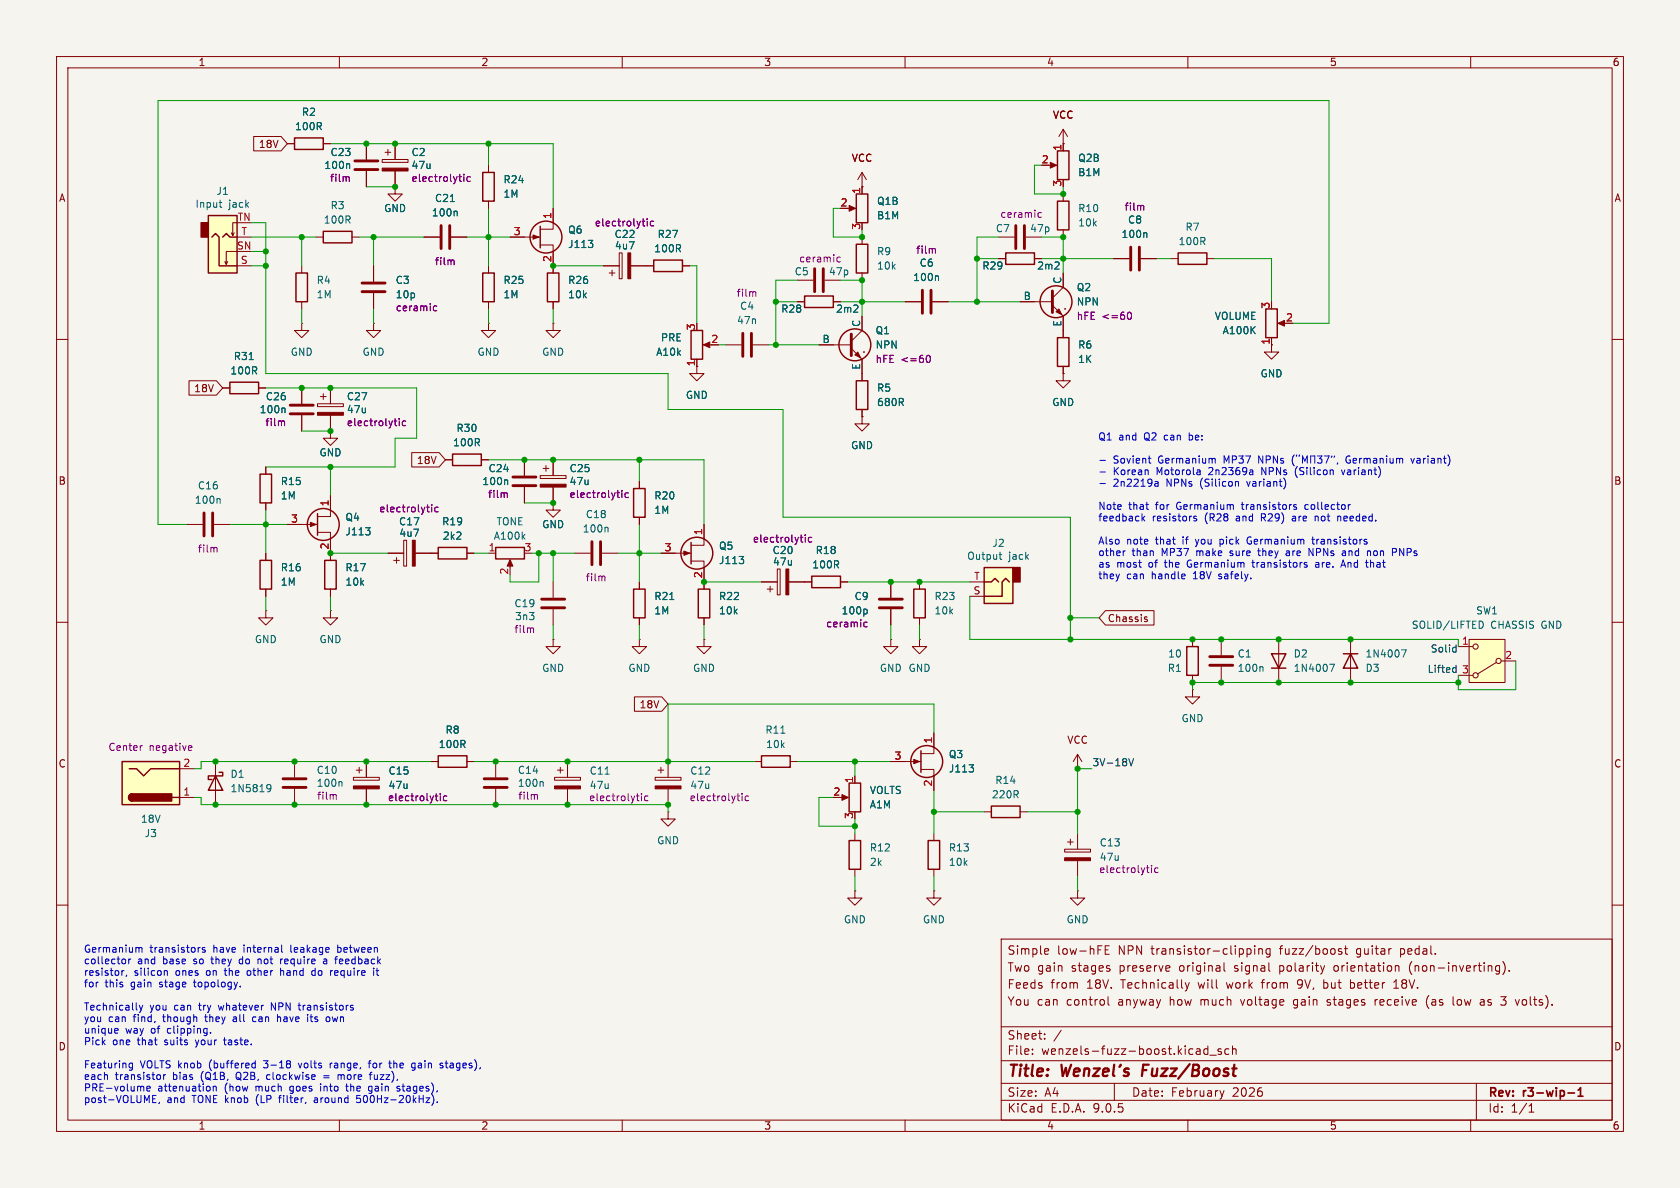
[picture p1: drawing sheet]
<svg xmlns="http://www.w3.org/2000/svg" width="297mm" height="210mm" viewBox="0 0 297 210" stroke-linecap="round" stroke-linejoin="round" font-family="sans-serif">
<path d="M0 0h297v210h-297z" fill="#f5f4ef" stroke="#f5f4ef" stroke-width=".18"/>
<g fill="none" stroke="#840000" stroke-width=".18">
<path d="M10 10h277v190h-277zM12 12h273v186h-273zM60 10v2M110 10v2M160 10v2M210 10v2M260 10v2M67.6 28.2h4.5v.5h-4.5zM68.1 26.9h1M68.6 26.4v1M69.8 33v1.3h1.3l-1.3 1.3-1.2-1.3h1.2M69.8 33h.1"/>
<path d="M69.8 25.4v2.8M69.8 30.2v2.8M86.4 29.2v1.3M86.4 35.6v1.2M97.8 36.8v3.7h-2.3M185.4 29.2h1M188 25.4h.1M188 22.9v3.8M188 22.9l-.8 1.2M188 22.9l.7 1.2M66 47v2.8M66 51.8v2.8"/>
<path d="M74.9 41.9h2.8M79.8 41.9h2.7M90.2 41.9h5.3M95.5 43.3h2.3v5M97.8 57.2v1.2h1.3l-1.3 1.3-1.3-1.3h1.3M97.8 57.2h.1M97.8 53.3v1.3M106.7 47h2.8M107.7 48.3h1M108.2 47.8v1M109.5 44.7h.5v4.6h-.5zM111.5 47h4.1"/>
<path d="M120.6 47h1.3M10 60h2M123.2 63.5v1.3M124.7 61h1M285 60h2M68.6 97.8h2.8M69.6 99.1h1M70.1 98.6v1M71.4 95.5h.5v4.6h-.5zM73.4 97.8h4.1M82.5 97.8h1.3M10 110h2"/>
<path d="M142.2 102.9h1.3M148.6 102.9h1.3M157.5 102.9v2.8M157.5 107.7v2.8M162.6 102.9v1.2M162.6 109.2v1.3M285 110h2M52.1 134.6v2.8M52.1 139.4v2.8M62.5 137.4h4.6v.5h-4.6zM63 136.1h1M63.5 135.6v1.1"/>
<path d="M64.8 134.6v2.8M64.8 139.4v2.8M76.2 134.6h1.3M82.5 134.6h1.3M133.3 134.6h1.3M139.7 134.6h1.3M151.1 137.2v1.2M148.6 141h1M151.1 157.5v1.3h1.3l-1.3 1.2-1.2-1.2h1.2M151.1 157.5h.1M151.1 147.3v1.3M151.1 153.7v1.2"/>
<path d="M188.2 150.1h4.6v.5h-4.6zM188.7 148.8h1M189.2 148.3v1.1M190.5 157.5v1.3h1.3l-1.3 1.2-1.3-1.2h1.3M190.5 157.5h.1M190.5 147.3v2.8M190.5 152.1v2.8M10 160h2M177 166h108v32h-108zM184.9 167.7l.4 .1 .1 .3-.7 .1M185.3 168.6l-.4 .1M195.4 167.9h.5"/>
<path d="M195.9 176.2v1.3l.2 .2M196.1 167.2h-.7v1.5h.7M209.5 173.7l.4 1M209.9 174.7l-.2 .4-.2 .1M210.2 173.7l-.3 1M216.4 170.2v1.3l.2 .2M220.6 167.7h.3l.3 .3-.1 .6-.5 .1M221.8 167.2v.1M221.8 167.7v1M222.5 167.8l.2-.1 .4 .1 .1 .9M222.5 167.7v1M224.5 167.8l-.4-.1-.3 .3v.4l.2 .2h.5"/>
<path d="M224.5 167.7v1.2l-.3 .3-.3-.1M228.7 176.8v.8M229.5 173.3v.7M234 173.2v1.5M234 174.6l.5 .1M234.2 170.7l-.4 1M234.5 173.7l-.5 .1M234.6 177.6l.4 .1M234.8 176.7l-.2 .2 .2 .3M235.9 170.8v.8M236.7 168.1l.5 .2v.1v.2l-.5 .1M236.7 167.8h.5"/>
<path d="M237.7 167.7h.5M237.9 167.2v1.3l.3 .2M238.7 174.6l.5 .1M238.7 173.2v1.5M239.2 173.7l-.5 .1M243.1 176.7v1M243.5 176.7l-.3 .1-.1 .2M246.4 174.7h.8M246.4 173.6l.4-.4v1.5M246.7 170.8h.5l.1 .9M249.4 170.3l-.2 .7 .2 1M252.6 176a1.72 1.72 0 0 0 0 2.3"/>
<path d="M256.9 176.2v1.3l.2 .2M261.9 176.7h.3l.2 .2v.8M262.4 177.6l-.5 .1M262.4 177.1h-.5M264.5 170.8h.6M264.5 171.6h.6M265.1 170.7v1.2l-.3 .3-.3-.1M265.3 176.2h.9l-.5 .6M265.7 170a1.72 1.72 0 0 1 0 2.3M266 176.8l.2 .3v.3l-.2 .3M266.8 171.6v.1M285 160h2"/>
<path d="M60 198v2M110 198v2M160 198v2M177 194.5h108M177 191.5h108M177 187.5h108M177 181.5h108M182.5 186.3v.1M182.5 185.5v.1M184.7 183.6v.1M184.7 182.8v.1M187.6 182.1l-1.3 2"/>
<path d="M197 191.5v3M210 198v2M213.5 184.9v1.5M213.5 185.5l-.4-.1-.3 .3v.4l.2 .2h.5M213.9 186.5h1.1M215.9 185.5l-.4-.1-.2 .2 .1 .2 .5 .2v.3h-.6M216.4 192.8l-.4 1M217.2 185.5l-.4-.1-.3 .3v.4l.2 .2h.5M217.9 185.5l.2-.1 .4 .1v.9M217.9 184.9v1.5M260 198v2M261 191.5v6.5"/>
<path d="M270.3 196.6h.9M270.5 195.5h-.2M270.7 195.1v1.5"/>
</g>
<path d="M277.2 193.2h1.1M279 193.8h.8M279 192.7l.4-.4v1.5" fill="none" stroke="#840000" stroke-width=".3"/>
<path d="M187.6 188.2l.3 2 .5-1.4 .2 1.4 .8-2M189.9 189.5l.9-.1v-.4l-.2-.1-.6 .1-.2 .9 .3 .3 .5-.1M191.7 189.1a.49 .49 0 0 1 .9 .1l-.2 1M191.8 188.9l-.2 1.3M193.4 188.9h1l-1.2 1.3h1.1M195 189.5l1-.1-.1-.4-.1-.1-.6 .1-.2 .9 .2 .3 .6-.1M197 188.2l-.2 1.7 .2 .3M198.1 188.2l-.2 .4M199.6 189a.49 .49 0 0 0-.8 .3v.1l.7 .2v.3l-.3 .3-.6-.1M202.1 188.2l-.2 2" fill="none" stroke="#840000" stroke-width=".4"/>
<g fill="#840000" stroke="#840000" stroke-width=".18">
<path d="M188.2 151.6h4.6v.5h-4.6z"/>
<path d="M94.2 41.5l1 .4-1 .4z"/>
<path d="M111 44.7h.5v4.6h-.5z"/>
<path d="M124.3 61l1.2-.5v1z"/>
<path d="M148.8 140.5l1.2 .5-1.2 .5z"/>
<path d="M67.6 29.7h4.5v.5h-4.5z"/>
<path d="M185.7 28.7l1.1 .5-1.1 .5z"/>
<path d="M62.5 138.9h4.6v.5h-4.6z"/>
<path d="M72.9 95.5h.5v4.6h-.5z"/>
</g>
<g fill="none" stroke="#840084" stroke-width=".18">
<path d="M82 30.8v.1M82 31.2v.9M83.2 31.3l-.4-.1-.2 .3 .1 .5h.5M114.4 38.7v.1M114.4 39.1v.8M115.6 39.2l-.4-.1-.2 .2 .1 .6h.5M76.6 54.7l.3 .2h.3M77.2 54.1h-.3l-.3 .2M79.9 46l.4 .1v.7M76.3 89.2v.1M76.3 89.6v.9M77.5 89.7l-.4-.1-.2 .3 .1 .5h.5"/>
<path d="M152.7 110.6l.3 .2h.3M153.3 110h-.3l-.3 .2M59.1 140.4l.4 .2v.7M77.8 140.3v.1M77.8 140.7v.8M79 140.8l-.4-.1-.2 .2 .1 .6h.5M203.6 153v.1M203.6 153.4v.8M204.7 153.5l-.3-.1-.3 .2 .1 .6h.5"/>
</g>
<g fill="none" stroke="#840000" stroke-width=".25">
<path d="M85.3 30.5h2.1v5.1h-2.1zM186.9 26.7h2.1v5.1h-2.1zM95.5 40v3.8M96.8 48.3h2v5h-2zM115.6 46h5v2h-5zM122.2 58.4h2v5.1h-2zM77.5 96.8h5v2h-5zM143.5 101.9h5.1v2h-5.1zM161.5 104.1h2.1v5.1h-2.1zM77.5 133.6h5v2h-5zM134.6 133.6h5.1v2h-5.1zM150.1 138.4h2v5.1h-2z"/>
<path d="M150.1 148.6h2v5.1h-2z"/>
<circle cx="96.5" cy="41.9" r="2.82"/>
</g>
<path d="M78 39.9v4M79.5 39.9v4M64 50h4.1M64 51.6h4.1M155.4 105.9h4.1M155.4 107.4h4.1M50 137.7h4.1M50 139.2h4.1" fill="none" stroke="#840000" stroke-width=".51"/>
<path d="M79.6 35.6h.7M80.6 37.3l.2 .2v.7M104 42.5h.8l-.4 .5M104.7 43l.1 .2-.1 .5M153.1 107.7l.2 .2v.4l-.2 .2M60.3 138.2l.2 .1v.7M138 129.6h.8" fill="none" stroke="#006464" stroke-width=".18"/>
<path d="M174 100.3h5.1v6.4h-5.1z" fill="#ffffc2"/>
<path d="M179.1 100.3h1.2v2.6h-1.2z" fill="#840000" stroke="#840000" stroke-width=".25"/>
<path d="M85.3 48.3h2.1v5h-2.1zM80 80.3h5.1v2h-5.1zM174 100.3h5.1v6.4h-5.1zM174 102.9h1.3l.6-.7 .6 .7M178.4 102.9l-.6-.7-.6 .7v2.5h-3.2" fill="none" stroke="#840000" stroke-width=".25"/>
<g fill="none" stroke="#840000" stroke-width=".18">
<path d="M86.4 57.2v1.2h1.2l-1.2 1.3-1.3-1.3h1.3M86.4 57.2h.1M86.4 47v1.3M86.4 53.3v1.3M56.1 71.4h4.6v.5h-4.6zM56.6 70.1h1.1M57.1 69.6v1M58.4 68.6v2.8M58.4 73.4v2.8M224.8 61v1.2h1.3l-1.3 1.3-1.3-1.3h1.3M78.7 81.3h1.3M85.1 81.3h1.3"/>
<path d="M157.5 113v1.3h1.2l-1.2 1.3-1.3-1.3h1.3M157.5 113h.1M162.6 113v1.3h1.2l-1.2 1.3-1.3-1.3h1.3M162.6 113h.1M171.4 105.4h2.6M171.4 102.9h2.6"/>
</g>
<path d="M176.6 98h.5M176.8 97.6v1.1l.3 .2" fill="none" stroke="#006464" stroke-width=".18"/>
<path d="M56.1 72.9h4.6v.5h-4.6z" fill="#840000" stroke="#840000" stroke-width=".18"/>
<path d="M70.6 74v.1M70.6 74.4v.9M71.7 74.5l-.3-.1-.3 .3 .1 .5h.5" fill="none" stroke="#840084" stroke-width=".18"/>
<path d="M259.7 113h6.4v7.7h-6.4z" fill="#ffffc2"/>
<g fill="none" stroke="#840000" stroke-width=".18">
<path d="M50.8 25.4h1.3M57.1 25.4h1.3M64.8 25.4v2.8M64.8 30.2v2.8M188 34.3v1.3M53.3 57.2v1.2h1.3l-1.3 1.3-1.2-1.3h1.2M53.3 57.2h.1M53.3 47v1.3M53.3 53.3v1.3M66 57.2v1.2h1.3l-1.3 1.3-1.2-1.3h1.2M66 57.2h.1M176.5 45.7h1.3"/>
<path d="M176.5 41.9h2.8M180.3 53.3h5.8M181.4 41.9h2.7M182.9 45.7h1.2M186.1 54l1.9 1.9v3.8M188 40.6v1.3M188 48.3v2.5l-1.9 1.9M188.2 54.6h.1M196.8 45.7h2.8M201.7 45.7h2.8M207 45.7h1.3M213.4 45.7h1.2"/>
<path d="M224.8 59.7v1.3M226.3 57.2h1M39.4 68.6h1.2M45.7 68.6h1.3M53.3 68.6v2.8M53.3 73.4v2.8M123.2 64.8v1.2h1.3l-1.3 1.3-1.3-1.3h1.3M188 66v1.3h1.2l-1.2 1.3-1.3-1.3h1.3M188 66h.1M188 64.8v1.2M210.8 113v1.3M210.8 119.4v1.3"/>
<path d="M215.9 113v2.8M215.9 117.9v2.8M226.1 113v7.7M238.8 113v7.7M257.8 119.4h2.5M257.8 114.3h2.5M259.7 113h6.4v7.7h-6.4zM264.5 117.1l-3.3 2M265.4 116.8h2.6M210.8 121.9v1.3h1.3l-1.3 1.3-1.3-1.3h1.3M210.8 121.9h.1"/>
<circle cx="260.9" cy="119.4" r=".46"/>
<circle cx="260.9" cy="114.3" r=".46"/>
<circle cx="264.9" cy="116.8" r=".46"/>
</g>
<path d="M61.6 28.9l.2 .2v.7M202.6 41.1l.1 .2v.7M44.1 63.6h.7M50.2 72.1l.2 .2v.7M223.1 117.8l.2 .2v.7M235.1 117.4h.8l-.5 1.3M247.8 114.9h.8l-.5 1.2M261.8 109.8a.68 .68 0 0 1 .4 .6 .68 .68 0 0 1-.4 .7" fill="none" stroke="#006464" stroke-width=".18"/>
<g fill="none" stroke="#840000" stroke-width=".25">
<path d="M52.1 24.4h5v2h-5zM186.9 35.6h2.1v5h-2.1zM52.3 48.3h2.1v5h-2.1zM177.8 44.7h5.1v2h-5.1zM186.9 59.7h2.1v5.1h-2.1zM208.3 44.7h5.1v2h-5.1zM223.8 54.6h2v5.1h-2zM40.6 67.6h5.1v2h-5.1zM209.8 114.3h2v5.1h-2zM224.8 115.6h2.5l-1.2 2.5zM224.8 118.1h2.5M237.5 115.6h2.5"/>
<path d="M238.8 115.6l1.2 2.5h-2.5z"/>
<circle cx="186.7" cy="53.3" r="2.82"/>
</g>
<path d="M62.7 28.4h4.1M62.7 30h4.1M179.6 39.9v4M181.1 39.9v4M186.1 51.4v3.8M199.9 43.7v4.1M201.4 43.7v4.1M51.3 71.6h4.1M51.3 73.2h4.1M213.9 116.1h4M213.9 117.6h4" fill="none" stroke="#840000" stroke-width=".51"/>
<path d="M61.4 31.2l.3 .2v.7M183.5 38.2l.2 .2h.4M184.1 37.6h-.4l-.2 .2M201.8 36.3l.4 .2v.7M199.4 55.4l.2-.2a.68 .68 0 0 1 .5 .6 .68 .68 0 0 1-.5 .7l-.2-.3M49.9 74.4l.4 .2v.7" fill="none" stroke="#840084" stroke-width=".18"/>
<g fill="#840000" stroke="#840000" stroke-width=".18">
<path d="M225.9 57.2l1.2-.6v1.1z"/>
<path d="M186.7 55.1l.5-.5 .5 1z"/>
</g>
<path d="M36.8 38.1h5.1v10.2h-5.1z" fill="#ffffc2"/>
<path d="M35.6 39.4h1.2v2.5h-1.2z" fill="#840000" stroke="#840000" stroke-width=".25"/>
<g fill="none" stroke="#840000" stroke-width=".25">
<path d="M36.8 38.1h5.1v10.2h-5.1zM151.4 34.3h2v5.1h-2zM37.5 41.9l.6-.6 .6 .6v5.1h3.2M39.4 41.9l.6-.6 .6 .6h1.3M57.1 40.9h5.1v2h-5.1zM142.2 52.3h5.1v2.1h-5.1zM151.4 43.2h2v5.1h-2zM151.4 67.3h2v5.1h-2zM56.1 90.8v3.8M87.6 96.8h5.1v2h-5.1zM112 86.4h2v5h-2zM122.2 95.9v3.8"/>
<path d="M112 104.1h2v5.1h-2zM162.8 132.7v3.8M164.1 148.6h2v5.1h-2zM175.3 142.5h5v2h-5z"/>
<circle cx="151.1" cy="61" r="2.82"/>
<circle cx="57.1" cy="92.7" r="2.82"/>
<circle cx="123.2" cy="97.8" r="2.82"/>
<circle cx="163.8" cy="134.6" r="2.82"/>
</g>
<g fill="none" stroke="#840000" stroke-width=".18">
<path d="M41.9 39.4h-.8v2.3l-.2-.6M149.9 36.8h1M152.4 33h.1M152.4 30.5l-.8 1.3M152.4 30.5l.8 1.3M152.4 30.5v3.8M40.3 46.2l-.3 .5M41.4 41.1l-.3 .6M41.9 44.5h-1.9v2.2l-.2-.5M41.9 47h2.5M41.9 41.9h2.5M55.9 41.9h1.2"/>
<path d="M62.2 41.9h1.3M141 53.3h1.2M141 49.5h2.8M145.8 49.5h2.8M147.3 53.3h1.3M152.4 41.9v1.3M152.4 48.3v1.2M152.4 55.9v2.5l-1.9 1.9M160 53.3h2.8M164.8 53.3h2.8M58.4 76.2v1.3h1.3l-1.3 1.2-1.3-1.2h1.3M58.4 76.2h.1"/>
<path d="M128.3 61h2.8M133.1 61h2.8M144.8 61h5.7M150.5 61.6l1.9 1.9v3.8M152.4 72.4v1.3M152.7 62.2h.1M33 92.7h2.8M37.8 92.7h2.8M50.8 92.7h5.3M56.1 94.1h2.3v3.7M58.4 87.6v3.7h-2.3M86.4 97.8h1.2"/>
<path d="M90.2 99.3v1M95.5 84.1h4.6v.5h-4.6zM96 82.8h1M96.5 82.3v1M97.8 88.9v1.3h1.3l-1.3 1.2-1.3-1.2h1.3M97.8 88.9h.1M97.8 81.3v2.8M97.8 86.1v2.8M101.6 97.8h2.8M106.4 97.8h2.8M113 85.1v1.3M113 91.4v1.3"/>
<path d="M116.8 97.8h5.4M122.2 99.2h2.3v3.7M124.5 92.7v3.7h-2.3M97.8 113v1.3h1.3l-1.3 1.3-1.3-1.3h1.3M97.8 113h.1M97.8 102.9v2.8M97.8 107.7v2.8M113 113v1.3h1.3l-1.3 1.3-1.2-1.3h1.2M113 113h.1M113 102.9v1.2M113 109.2v1.3M124.5 113v1.3h1.2l-1.2 1.3-1.3-1.3h1.3"/>
<path d="M124.5 113h.1M134.6 102.9h2.8M135.6 104.1h1.1M136.1 103.6v1M137.4 100.6h.5v4.6h-.5zM139.4 102.9h2.8M87.6 134.6v2.8M87.6 139.4v2.8M98 137.4h4.6v.5h-4.6zM98.6 136.1h1M99.1 135.6v1.1M100.3 134.6v2.8"/>
<path d="M100.3 139.4v2.8M115.8 137.4h4.6v.5h-4.6zM116.3 136.1h1M116.8 135.6v1.1M118.1 134.6v2.8M118.1 139.4v2.8M157.5 134.6h5.3M162.8 136h2.3v3.7M165.1 129.5v3.7h-2.3M190.5 135.9h.1M190.5 133.4l-.8 1.2M190.5 133.4l.8 1.2"/>
<path d="M190.5 133.4v2.5M118.1 143.5v1.3h1.3l-1.3 1.3-1.3-1.3h1.3M118.1 143.5h.1M165.1 157.5v1.3h1.3l-1.3 1.2-1.3-1.2h1.3M165.1 157.5h.1M165.1 147.3v1.3M165.1 153.7v1.2M174 143.5h1.3M180.3 143.5h1.3"/>
</g>
<g fill="none" stroke="#006464" stroke-width=".18">
<path d="M38.7 35.8h.5M38.9 36.5l.3 .1M165.7 48.8l.2 .1v.7M38.7 88.1l.2 .2v.7M64.6 93.3h.8l-.4 .5M65.3 93.8l.1 .2-.1 .5M107.3 93.2l.2 .2v.7M130.7 98.4h.8l-.5 .5M131.3 98.9l.2 .2-.2 .5M118.4 106h.7M95.8 138.2l.2 .1v.7M107 136.9h.7"/>
<path d="M171.3 135.2h.8l-.4 .5M172 135.7l.1 .2-.1 .5"/>
</g>
<g fill="none" stroke="#840000" stroke-width=".51">
<path d="M131.3 58.9v4.1M132.8 58.9v4.1M144 47.5v4.1M145.5 47.5v4.1M150.5 59.1v3.8M163.1 51.3v4.1M164.6 51.3v4.1M36.1 90.7v4M37.6 90.7v4M104.6 95.8v4M106.2 95.8v4M95.8 105.9h4"/>
<path d="M95.8 107.4h4M85.6 137.7h4.1M85.6 139.2h4.1"/>
</g>
<g fill="none" stroke="#840084" stroke-width=".18">
<path d="M133.3 51.5l.3 .2v.7M147.9 46.1l.3 .2 .3-.1M148.5 45.5h-.3l-.3 .2M165 43.9l.4 .2v.7M163.8 63.1l.2-.3a.68 .68 0 0 1 .5 .6 .68 .68 0 0 1-.5 .7l-.2-.3M38 96.8l.4 .1v.7M109.9 86.7v.1M109.9 87.1v.9M111.1 87.2l-.4-.1-.2 .3 .1 .5h.5M142.4 94.6v.1M142.4 95v.8M143.5 95h-.4l-.2 .2 .1 .6h.5"/>
<path d="M94 111l.3 .2v.6M106.6 101.8l.4 .2v.7M94.7 140.4l.3 .2v.7M113.4 140.3v.1M113.4 140.7v.8M114.6 140.8l-.4-.1-.3 .2 .2 .6h.5M131.2 140.3v.1M131.2 140.7v.8M132.3 140.8l-.3-.1-.3 .2 .2 .6h.4"/>
</g>
<g fill="#840000" stroke="#840000" stroke-width=".18">
<path d="M161.5 134.2l1.1 .4-1.1 .4z"/>
<path d="M115.8 138.9h4.6v.5h-4.6z"/>
<path d="M120.9 97.4l1 .4-1 .4z"/>
<path d="M95.5 85.6h4.6v.5h-4.6z"/>
<path d="M151.1 62.7l.5-.5 .5 1z"/>
<path d="M150.1 36.3l1.2 .5-1.2 .5z"/>
<path d="M138.9 100.6h.5v4.6h-.5z"/>
<path d="M98 138.9h4.6v.5h-4.6z"/>
<path d="M90.2 98.9l.5 1.2h-1z"/>
<path d="M54.9 92.3l1 .4-1 .4z"/>
</g>
<path d="M21.6 134.6h10.1v7.6h-10.1z" fill="#ffffc2"/>
<path d="M46 99.1h2v5h-2zM46 83.8h2v5.1h-2zM57.4 99.1h2v5h-2zM123.4 104.1h2.1v5.1h-2.1zM21.6 134.6h10.1v7.6h-10.1zM22.9 135.9h1.2l1.3 1.3 1.3-1.3h5M38.1 137.2l1.3 2.5h-2.6zM38.7 136.5h.7v.7h-2.6v.6h.7M23.4 140.3a.64 .64 0 0 0-.7 .7 .64 .64 0 0 0 .7 .6M30.5 141h1.2" fill="none" stroke="#840000" stroke-width=".25"/>
<g fill="#840000" stroke="#840000" stroke-width=".25">
<path d="M22.9 140.5l.5-.2v1.3a.63 .63 0 0 1-.6-.4 .63 .63 0 0 1 .1-.7z"/>
<path d="M23.4 140.3h7v1.3h-7z"/>
</g>
<g fill="none" stroke="#840000" stroke-width=".18">
<path d="M44.8 24.1h4.9l1.1 1.3-1.1 1.3h-4.9zM50.8 25.4h1.3M57.1 25.4h1.3M64.8 25.4v2.8M64.8 30.2v2.8M69.8 33h.1M69.8 25.4v2.8M69.8 30.2v2.8M86.4 29.2v1.3M86.4 35.6v1.2M97.8 36.8v2.6M152.4 33h.1"/>
<path d="M152.4 33v1.3M188 25.4h.1M188 25.4v1.3M66 47v2.8M66 51.8v2.8M74.9 41.9h2.8M79.8 41.9h2.7M86.4 47v1.3M86.4 53.3v1.3M90.2 41.9h2.5M97.8 44.5v3.8M97.8 53.3v1.3"/>
<path d="M106.7 47h2.8M111.5 47h4.1M120.6 47h1.3M141 53.3h1.2M147.3 53.3h1.3M152.4 55.9v2.5M160 53.3h2.8M164.8 53.3h2.8M176.5 45.7h1.3M180.3 53.3h2.6M182.9 45.7h1.2M188 48.3v2.5"/>
<path d="M188 55.9v3.8M196.8 45.7h2.8M201.7 45.7h2.8M224.8 59.7v1.3M33.4 67.3h4.9l1.1 1.3-1.1 1.3h-4.9zM39.4 68.6h1.2M45.7 68.6h1.3M53.3 68.6v2.8M53.3 73.4v2.8M58.4 76.2h.1M58.4 68.6v2.8M58.4 73.4v2.8"/>
<path d="M123.2 63.5v1.3M144.8 61h2.5M152.4 73.7v1.2h1.3l-1.3 1.3-1.3-1.3h1.3M152.4 73.7h.1M152.4 63.5v3.8M152.4 72.4v1.3M188 66h.1M188 64.8v1.2M47 82.6v1.2M47 88.9v1.3M47 97.8v1.3M50.8 92.7h2.5"/>
<path d="M58.4 87.6v2.6M58.4 95.3v3.8M68.6 97.8h2.8M72.8 80h4.8l1.1 1.3-1.1 1.3h-4.8zM73.4 97.8h4.1M78.7 81.3h1.3M82.5 97.8h1.3M85.1 81.3h1.3M92.7 81.3v2.8M92.7 86.1v2.8M97.8 88.9h.1M97.8 81.3v2.8"/>
<path d="M97.8 86.1v2.8M113 85.1v1.3M113 91.4v1.3M116.8 97.8h2.6M124.5 92.7v2.6M47 108v1.2h1.3l-1.3 1.3-1.3-1.3h1.3M47 108h.1M47 104.1v1.3M58.4 108v1.2h1.3l-1.3 1.3-1.3-1.3h1.3M58.4 108h.1M58.4 104.1v1.3M113 102.9v1.2"/>
<path d="M113 109.2v1.3M124.5 100.3v3.8M124.5 109.2v1.3M134.6 102.9h2.8M139.4 102.9h4.1M148.6 102.9h1.3M157.5 102.9v2.8M157.5 107.7v2.8M195.4 107.9h8.6v2.6h-8.6l-1.1-1.3zM202.5 109.5h.3l.1 .2-.2 .2h-.3M202.5 109l.3 .1M31.7 135.9h2.6"/>
<path d="M38.1 134.6v7.6M64.8 134.6v2.8M64.8 139.4v2.8M76.2 134.6h1.3M82.5 134.6h1.3M112.2 123.2h4.8l1.1 1.3-1.1 1.2h-4.8zM151.1 137.2v1.2M157.5 134.6h2.5M165.1 129.5v2.6M165.1 137.2v2.5M31.7 141h2.6"/>
</g>
<g fill="none" stroke="#840084" stroke-width=".18">
<path d="M61.4 31.2l.3 .2v.7M82 30.8v.1M82 31.2v.9M83.2 31.3l-.4-.1-.2 .3 .1 .5h.5M114.4 38.7v.1M114.4 39.1v.8M115.6 39.2l-.4-.1-.2 .2 .1 .6h.5M201.8 36.3l.4 .2v.7M76.6 54.7l.3 .2h.3M77.2 54.1h-.3l-.3 .2M79.9 46l.4 .1v.7M165 43.9l.4 .2v.7"/>
<path d="M199.4 55.4l.2-.2a.68 .68 0 0 1 .5 .6 .68 .68 0 0 1-.5 .7l-.2-.3M49.9 74.4l.4 .2v.7M70.6 74v.1M70.6 74.4v.9M71.7 74.5l-.3-.1-.3 .3 .1 .5h.5M163.8 63.1l.2-.3a.68 .68 0 0 1 .5 .6 .68 .68 0 0 1-.5 .7l-.2-.3M76.3 89.2v.1M76.3 89.6v.9M77.5 89.7l-.4-.1-.2 .3 .1 .5h.5M89.3 87.1l.4 .2v.7M109.9 86.7v.1M109.9 87.1v.9"/>
<path d="M111.1 87.2l-.4-.1-.2 .3 .1 .5h.5M142.4 94.6v.1M142.4 95v.8M143.5 95h-.4l-.2 .2 .1 .6h.5M152.7 110.6l.3 .2h.3M153.3 110h-.3l-.3 .2M25.2 131.8l-.3 .1M33.5 131.8l.4 .1v.2l-.6 .1M33.9 132.6l-.4 .1M77.8 140.3v.1M77.8 140.7v.8M79 140.8l-.4-.1-.2 .2 .1 .6h.5"/>
</g>
<g fill="none" stroke="#006464" stroke-width=".18">
<path d="M61.6 28.9l.2 .2v.7M79.6 35.6h.7M80.6 37.3l.2 .2v.7M104 42.5h.8l-.4 .5M104.7 43l.1 .2-.1 .5M165.7 48.8l.2 .1v.7M202.6 41.1l.1 .2v.7M44.1 63.6h.7M50.2 72.1l.2 .2v.7M64.6 93.3h.8l-.4 .5M65.3 93.8l.1 .2-.1 .5M89.6 84.8l.2 .2v.7"/>
<path d="M130.7 98.4h.8l-.5 .5M131.3 98.9l.2 .2-.2 .5M118.4 106h.7M153.1 107.7l.2 .2v.4l-.2 .2M47.3 138.8l.3-.1 .2 .1a.84 .84 0 0 1-.3 1.2h-.2M47.9 139.2l-.3 .3-.3-.1M171.3 135.2h.8l-.4 .5M172 135.7l.1 .2-.1 .5"/>
</g>
<path d="M90.7 84.3h4M90.7 85.9h4" fill="none" stroke="#840000" stroke-width=".51"/>
<path d="M257 118l.4 .1M257 114.4l.4 .1M257.4 114v1.3M257.4 117.6v1.3M257.4 118.8l-.4 .1M257.4 115.2l-.4 .1M199.6 134.1l.4 1.3 .4-1.3" fill="none" stroke="#0f0f0f" stroke-width=".18"/>
<g fill="none" stroke="#009600" stroke-width=".18">
<path d="M44.4 39.4h2.6v26.6h71.1v6.4h20.3v19h50.8v21.6M58.4 25.4h39.4v11.4M64.8 33h5M86.4 25.4v3.8M86.4 36.8v10.2M148.6 36.8h-1.3v5.1h5.1v-1.3M184.1 29.2h-1.2v5.1h5.1v-1.3M44.4 41.9h11.5M44.4 47h2.6M44.4 44.5h2.6M53.3 41.9v5.1M53.3 54.6v2.6"/>
<path d="M63.5 41.9h11.4M66 41.9v5.1M66 54.6v2.6M82.5 41.9h7.7M86.4 54.6v2.6M97.8 54.6v2.6M97.8 47h8.9M121.9 47h1.3v10.2M137.2 53.3h3.8M141 49.5h-3.8v11.5M148.6 53.3h11.4M148.6 49.5h3.8v6.4"/>
<path d="M167.6 53.3h12.7M172.7 45.7h3.8M176.5 41.9h-3.8v11.4M184.1 41.9h3.9v6.4M184.1 45.7h12.7M204.5 45.7h2.5M214.6 45.7h10.2v7.6M228.6 57.2h6.3v-39.4h-207v74.9h5.1M47 68.6h26.7v8.9h-3.9v5.1h-22.8M53.3 76.2h5.1M127 61h1.3M135.9 61h8.9"/>
<path d="M40.6 92.7h10.2M47 90.2v7.6M58.4 97.8h10.2M58.4 82.6v5M83.8 97.8h2.6M86.4 81.3h38.1v11.4M92.7 88.9h5.1M94 97.8h7.6M95.2 97.8v5.1h-5v-1.3M97.8 97.8v5.1M109.2 97.8h7.6M113 81.3v3.8"/>
<path d="M113 92.7v10.2M47 105.4v2.6M58.4 105.4v2.6M97.8 110.5v2.5M113 110.5v2.5M124.5 110.5v2.5M124.5 102.9h10.1M149.9 102.9h21.5M157.5 110.5v2.5M162.6 110.5v2.5M171.4 105.4v7.6h86.4v1.3M189.2 109.2h5.1"/>
<path d="M268 116.8v5.1h-10.2v-2.5M76.2 134.6h-40.6v1.3h-1.3M83.8 134.6h49.5M141 134.6h16.5M151.1 134.6v2.6M165.1 129.5v-5h-47v10.1M165.1 139.7v7.6M193 135.9h-2.5v11.4M257.8 120.7h-47v1.2M34.3 141h1.3v1.2h82.5v1.3M147.3 141h-2.5v5.1h6.3M151.1 144.8v2.5"/>
<path d="M151.1 154.9v2.6M165.1 154.9v2.6M165.1 143.5h8.9M181.6 143.5h8.9M190.5 154.9v2.6"/>
</g>
<g fill="none" stroke="#0000c2" stroke-width=".18">
<path d="M194.5 81.4h.9M194.5 83.4h.9M194.5 85.5h.9M198.9 97.4h-.2M201.9 90.8v1.3M202 91.6l.4 .5M202.4 91.2l-.5 .5M203 81h.5M203.2 81.8l.3 .1M204.2 85.2h.5v.8M204.2 85.9h.5M204.7 85.4l-.5 .1"/>
<path d="M211.5 91.3l-.3-.1-.2 .2 .1 .2 .4 .1v.3h-.5M212 83.1l.2 .1v.7M212.2 83.4h-.4M212.2 83.9h-.4M214.5 81l.3 .2v.7M215.7 95.3v1.3M215.7 96.1l.1 .1M215.8 95.3l-.1 .1M218 89.3v.7M218.6 85.1l.4 .2v.7M220.9 94.9a.68 .68 0 0 0-.4 .6 .68 .68 0 0 0 .4 .7M221.3 83.1l.2 .1v.7"/>
<path d="M221.3 99.4h.5M221.5 83.9h-.1M221.5 83.4h-.1M221.5 99l.1 1.2M222.3 97.4h.5M222.5 97l.1 1.2M227.8 97.4h-.4M227.8 97.7h-.3l-.1 .2v.3h.4M228.6 91.6l-.2 .2 .2 .3M228.6 91.2l-.1 .1M228.7 89.4l.5 .4-.1 .2h-.4M228.8 80.4a1.46 1.46 0 0 0 0 2"/>
<path d="M229.1 82.8l-.1 .5 .1 .7M229.2 89.3l-.3-.1-.2 .2M229.3 80.4l-.1 .3M229.8 80.4l-.1 .3M230.3 81.9v-1.3l.4 .9 .4-.9v1.3M230.7 99.8l.3 .1 .1 .2-.2 .2h-.2M230.7 99.4l.3 .1M230.9 89.2l-.2 .2v.4l.2 .2M231.4 98.2v-1.2l.7 1.2M231.7 81.9v-1.3h.7v1.3M231.9 95.3h.5M232.1 94.9v1.1l.3 .2"/>
<path d="M232.5 91.2v.9M232.9 91.2l-.4 .2M232.9 80.6h.8l-.4 .5 .3 .1v.5l-.1 .2-.6-.2M233 99.4l-.4 .1M233 99.8h-.3l-.1 .2v.2l.4 .1M234.1 80.6h.9l-.6 1.3M235.5 80.6l-.2 .2M235.9 80.6l-.1 .2M236.5 91.2v.9M236.5 91.4l.4-.2 .1 .2M236.5 81.8l-.1 .3M237.2 83.1l.3 .8 .3-.8"/>
<path d="M237.2 99.9h.6M237.5 97.4h.2l.2 .2v.6M237.9 98.2h-.4M237.9 97.7h-.4M238.4 80.6a.68 .68 0 0 0-.5 .6 .68 .68 0 0 0 .5 .7M238.7 89.2l-.2 .1M241.9 97.4l.4 .2v.6M246.2 97.6h.6l.1-.2-.1-.3-.6-.1v1.2M249.4 81l.3 .9 .3-.9M237 100.3l.5-1.3 .4 1.3M21.5 171.6v.8M21.8 169.5l.3 .1 .1 .2-.1 .5-.3 .1"/>
<path d="M21.9 171.6l-.4 .2M22.4 172.4l-.1 .2M22.8 169.5v.9M23.1 169.5l-.3 .3M24.1 178.5l.2 .1M24.4 167.5l.2 .2M24.6 167.7v.6M24.6 167.7l.2-.2h.3v.8M24.6 177.7l.3 .9M24.9 178.6l-.1 .3M25.2 177.7l-.3 .9M29.1 171.6h.4l.1 .8"/>
<path d="M35.4 167.5h-.2M36.2 167.5h-.3l-.1 .2v.1l.4 .2v.3h-.4M41.4 179.8h-.1M42.4 169.6l-.1 .2 .1 .5M42.5 174.3v.2M43.8 171.6l-.1 .2 .1 .6M45.1 179.8h-.3l-.2 .2 .1 .5 .4 .1M45.6 169.5v.9M46 169.5l-.4 .2M48 178.6v-1.3l.7 1.3M49.1 179.9l.3-.1 .2 .1M49.1 179.3v1.3"/>
<path d="M49.6 169.5v.9M49.6 171.2v1.2M49.8 167.1v1.1l.2 .1M50 169.5l-.4 .3M50 171.6l-.4 .1M52.7 177.7h.5M52.9 177.3v1.1l.3 .2M54.8 179.8h.5M55 179.3v1.1l.2 .2M55.7 171.6h-.3l-.3 .2 .1 .6h.5M57.2 169.6h.5l.1 .8M57.8 169.8l-.5 .1-.1 .2 .1 .3 .5-.1"/>
<path d="M57.9 179.8h.3l.1 .2v.5l-.4 .1M58.7 171.6h.1M59.2 171.6v.8M59.7 167.1v1.2M59.7 168.3h.1M59.8 171.9l-.6 .1M59.8 167.5h-.1M60.2 169.5l-.2 .2v.5l.2 .2M60.6 169.8l-.6 .2M62.3 178.1l.2 .2-.2 .3M62.3 177.7l.1 .1M66.1 171.2v.1"/>
<path d="M66.1 171.6v.8M66.5 171.6h.5M66.7 171.2v1l.3 .2M20.5 181.8l.3 .1 .1 .2-.6 .1M20.8 182.6h-.3M23.4 187.9v1.1l-.1 .1M23.4 188l-.3-.1-.3 .3 .1 .5h.5M25.1 192l.3 .2v.7M26 192.4l.6-.1-.1-.2-.4-.1-.1 .2v.6h.5M27 194.2h.4M27 194.9h.6M27 193.6h.6"/>
<path d="M28.2 194.9l-.1 .2M28.3 190l.1 .2-.1 .6M28.9 190v.8M29.3 190l-.4 .2M37.1 192.1v.6M37.2 182.5v.1M37.7 192.1l.2-.1 .3 .1v.8M37.7 192v.9M39.5 183.8h.5M39.7 183.4v1.2M41.4 180.1l-.2 .2 .2 .3M44.8 187.9l.3 .1"/>
<path d="M45.1 188.7l-.3 .1M45.1 187.5v1.3M47.4 190l-.3 .2v.4l.3 .2M49.2 194.1h.5M49.5 193.7l-.1 1.2M51.1 187.5l.3 .3-.3 .3 .3 .2v.2l-.3 .3M52.8 187.9l.3 .9M56 194.1h-.4M56 194.4h-.3l-.2 .2 .1 .3h.4M56.7 191.6v.1M56.7 192v.9M57.2 190.2h1"/>
<path d="M57.2 190.5h1M58.4 187.9v.9M58.7 187.9l-.3 .3M59.8 190.1l.3-.1 .2 .2M59.8 190v.8M61.1 192h.5M61.3 191.6v1.1l.3 .2M63 194.8l.2 .1h.4M63.1 193.6l-.1 .6 .2-.1 .4 .1M65.1 187.9h.5M65.3 190h.5M65.6 187.5l-.3 .2v1.1"/>
<path d="M65.8 192.1l-.4-.1-.3 .3 .2 .5h.5M65.8 189.6l-.3 .1v1.1M68.7 187.9h.5M69 188.7l.2 .1M70.7 192.1l-.4-.1-.1 .2v.2l.5 .1v.3h-.5M73 187.9l.4 .1M73.4 188.7l-.4 .1M73.4 187.9v1.1l-.1 .1-.4 .1M76.6 194v.9l-.3 .5M77.3 194.8v.1M78 188.4h.3v.2l-.2 .2h-.2M78 187.9l.3 .1"/>
<path d="M78.7 187.9h.5M78.9 187.5v1.2"/>
</g>
<g fill="#009600" stroke="#009600" stroke-width=".18">
<circle cx="38.1" cy="142.2" r=".46"/>
<circle cx="100.3" cy="134.6" r=".46"/>
<circle cx="100.3" cy="142.2" r=".46"/>
<circle cx="87.6" cy="142.2" r=".46"/>
<circle cx="87.6" cy="134.6" r=".46"/>
<circle cx="38.1" cy="134.6" r=".46"/>
<circle cx="118.1" cy="142.2" r=".46"/>
<circle cx="118.1" cy="134.6" r=".46"/>
<circle cx="95.2" cy="97.8" r=".46"/>
<circle cx="92.7" cy="81.3" r=".46"/>
<circle cx="97.8" cy="81.3" r=".46"/>
<circle cx="97.8" cy="88.9" r=".46"/>
<circle cx="97.8" cy="97.8" r=".46"/>
<circle cx="113" cy="97.8" r=".46"/>
<circle cx="124.5" cy="102.9" r=".46"/>
<circle cx="52.1" cy="134.6" r=".46"/>
<circle cx="58.4" cy="97.8" r=".46"/>
<circle cx="58.4" cy="76.2" r=".46"/>
<circle cx="58.4" cy="82.6" r=".46"/>
<circle cx="64.8" cy="134.6" r=".46"/>
<circle cx="64.8" cy="142.2" r=".46"/>
<circle cx="52.1" cy="142.2" r=".46"/>
<circle cx="47" cy="92.7" r=".46"/>
<circle cx="53.3" cy="68.6" r=".46"/>
<circle cx="58.4" cy="68.6" r=".46"/>
<circle cx="86.4" cy="41.9" r=".46"/>
<circle cx="69.8" cy="33" r=".46"/>
<circle cx="97.8" cy="47" r=".46"/>
<circle cx="113" cy="81.3" r=".46"/>
<circle cx="69.8" cy="25.4" r=".46"/>
<circle cx="86.4" cy="25.4" r=".46"/>
<circle cx="47" cy="47" r=".46"/>
<circle cx="53.3" cy="41.9" r=".46"/>
<circle cx="66" cy="41.9" r=".46"/>
<circle cx="47" cy="44.5" r=".46"/>
<circle cx="64.8" cy="25.4" r=".46"/>
<circle cx="188" cy="41.9" r=".46"/>
<circle cx="188" cy="45.7" r=".46"/>
<circle cx="188" cy="34.3" r=".46"/>
<circle cx="226.1" cy="113" r=".46"/>
<circle cx="215.9" cy="120.7" r=".46"/>
<circle cx="215.9" cy="113" r=".46"/>
<circle cx="238.8" cy="113" r=".46"/>
<circle cx="238.8" cy="120.7" r=".46"/>
<circle cx="226.1" cy="120.7" r=".46"/>
<circle cx="210.8" cy="113" r=".46"/>
<circle cx="210.8" cy="120.7" r=".46"/>
<circle cx="257.8" cy="120.7" r=".46"/>
<circle cx="189.2" cy="109.2" r=".46"/>
<circle cx="189.2" cy="113" r=".46"/>
<circle cx="190.5" cy="143.5" r=".46"/>
<circle cx="190.5" cy="135.9" r=".46"/>
<circle cx="165.1" cy="143.5" r=".46"/>
<circle cx="151.1" cy="146.1" r=".46"/>
<circle cx="151.1" cy="134.6" r=".46"/>
<circle cx="162.6" cy="102.9" r=".46"/>
<circle cx="157.5" cy="102.9" r=".46"/>
<circle cx="172.7" cy="45.7" r=".46"/>
<circle cx="172.7" cy="53.3" r=".46"/>
<circle cx="152.4" cy="41.9" r=".46"/>
<circle cx="152.4" cy="49.5" r=".46"/>
<circle cx="152.4" cy="53.3" r=".46"/>
<circle cx="137.2" cy="53.3" r=".46"/>
<circle cx="137.2" cy="61" r=".46"/>
</g>
<g font-size="2.8" fill="#840000">
<text x="178" y="190.9">Title:</text>
<text x="202.7" y="190.9">Fuzz/Boost</text>
</g>
<g font-size="2.1" fill="#840000">
<text x="178" y="172">Two gain</text>
<text x="178" y="169">Simple</text>
<text x="186.9" y="169">low-hFE</text>
<text x="189.5" y="172">stages</text>
<text x="197.7" y="169">NPN</text>
<text x="198" y="172">preserve</text>
<text x="203.7" y="169">transistor-clipping</text>
<text x="208.8" y="172">original</text>
<text x="218.6" y="172">signal</text>
<text x="226.6" y="169">fuzz/boost</text>
<text x="226.7" y="172">polarity</text>
<text x="236.5" y="172">orientation</text>
<text x="240.2" y="169">guitar</text>
<text x="248.1" y="169">pedal.</text>
<text x="250" y="172">(non-inverting).</text>
<text x="178" y="178">You</text>
<text x="178" y="175">Feeds</text>
<text x="183.3" y="178">can</text>
<text x="185.7" y="175">from</text>
<text x="188.6" y="178">control</text>
<text x="192.2" y="175">18V.</text>
<text x="197.8" y="178">anyway</text>
<text x="198.3" y="175">Technically</text>
<text x="207.1" y="178">how</text>
<text x="212.1" y="175">will</text>
<text x="212.6" y="178">much</text>
<text x="217.3" y="175">work</text>
<text x="219.9" y="178">voltage</text>
<text x="223.7" y="175">from</text>
<text x="229.4" y="178">gain</text>
<text x="230.1" y="175">9V,</text>
<text x="234.8" y="175">but</text>
<text x="235.5" y="178">stages</text>
<text x="239.7" y="175">better</text>
<text x="244.1" y="178">receive</text>
<text x="247.6" y="175">18V.</text>
<text x="253.3" y="178">(as</text>
<text x="258.2" y="178">low</text>
<text x="263.2" y="178">as</text>
<text x="267" y="178">3</text>
<text x="269.8" y="178">volts).</text>
<text x="178" y="184">Sheet:</text>
<text x="178" y="186.7">File:</text>
<text x="184.1" y="186.7">wenzels-fuzz-boost.kicad_sch</text>
<text x="178" y="196.9">KiCad</text>
<text x="178" y="194.1">Size:</text>
<text x="184.7" y="194.1">A4</text>
<text x="185.7" y="196.9">E.D.A.</text>
<text x="193.3" y="196.9">9.0.5</text>
<text x="200" y="194.1">Date:</text>
<text x="207" y="194.1">February</text>
<text x="218" y="194.1">2026</text>
<text x="263" y="194.3">Rev:</text>
<text x="263" y="196.9">Id:</text>
<text x="267.1" y="196.9">1/1</text>
<text x="269.4" y="194.3">r3-wip-1</text>
</g>
<g font-size="1.8" fill="#840000">
<text x="35" y="11.9">1</text>
<text x="85" y="11.9">2</text>
<text x="135" y="11.9">3</text>
<text x="185" y="11.9">4</text>
<text x="235" y="11.9">5</text>
<text x="285" y="11.9">6</text>
<text x="186" y="21.2">VCC</text>
<text x="45.7" y="26.4">18V</text>
<text x="150.5" y="28.8">VCC</text>
<text x="10.3" y="35.9">A</text>
<text x="285.3" y="35.9">A</text>
<text x="122.9" y="64.8" transform="rotate(-90 122.9 64.8)">1</text>
<text x="224.5" y="61" transform="rotate(-90 224.5 61)">1</text>
<text x="34.2" y="69.5">18V</text>
<text x="73.6" y="82.2">18V</text>
<text x="10.3" y="85.9">B</text>
<text x="285.3" y="85.9">B</text>
<text x="195.7" y="110.2">Chassis</text>
<text x="113" y="125.4">18V</text>
<text x="188.6" y="131.7">VCC</text>
<text x="10.3" y="135.9">C</text>
<text x="285.3" y="135.9">C</text>
<text x="10.3" y="185.9">D</text>
<text x="285.3" y="185.9">D</text>
<text x="35" y="199.9">1</text>
<text x="85" y="199.9">2</text>
<text x="135" y="199.9">3</text>
<text x="185" y="199.9">4</text>
<text x="235" y="199.9">5</text>
<text x="285" y="199.9">6</text>
</g>
<g font-size="1.8" fill="#006464">
<text x="52.1" y="23.2">100R</text>
<text x="53.3" y="20.7">R2</text>
<text x="58.3" y="27.8">C23</text>
<text x="72.7" y="27.8">C2</text>
<text x="190.5" y="28.8">Q2B</text>
<text x="38.2" y="34.6">J1</text>
<text x="57.2" y="30.1">100n</text>
<text x="72.7" y="30.1">47u</text>
<text x="76.8" y="35.9">C21</text>
<text x="88.9" y="35.2">1M</text>
<text x="88.9" y="32.6">R24</text>
<text x="190.5" y="31.3">B1M</text>
<text x="34.5" y="36.9">Input</text>
<text x="40.4" y="36.9">jack</text>
<text x="57.1" y="39.7">100R</text>
<text x="58.3" y="37.2">R3</text>
<text x="67.8" y="37.7">GND</text>
<text x="76.2" y="38.5">100n</text>
<text x="100.3" y="41.5">Q6</text>
<text x="154.9" y="39">B1M</text>
<text x="154.9" y="36.4">Q1B</text>
<text x="176" y="41.2">C7</text>
<text x="182" y="41.2">47p</text>
<text x="190.5" y="40.2">10k</text>
<text x="190.5" y="37.7">R10</text>
<text x="199.3" y="39.7">C8</text>
<text x="209.5" y="41">R7</text>
<text x="100.3" y="44">J113</text>
<text x="108.5" y="42.3">C22</text>
<text x="108.6" y="44.3">4u7</text>
<text x="115.6" y="44.8">100R</text>
<text x="116.2" y="42.3">R27</text>
<text x="154.9" y="45.3">R9</text>
<text x="154.9" y="47.9">10k</text>
<text x="162.5" y="47.3">C6</text>
<text x="173.6" y="47.9">R29</text>
<text x="183.3" y="47.9">2m2</text>
<text x="198.2" y="42.3">100n</text>
<text x="208.3" y="43.5">100R</text>
<text x="55.9" y="50.4">R4</text>
<text x="55.9" y="52.9">1M</text>
<text x="69.9" y="50.4">C3</text>
<text x="69.9" y="52.9">10p</text>
<text x="88.9" y="52.9">1M</text>
<text x="88.9" y="50.4">R25</text>
<text x="100.3" y="52.9">10k</text>
<text x="100.3" y="50.4">R26</text>
<text x="140.4" y="48.9">C5</text>
<text x="146.5" y="48.9">47p</text>
<text x="161.3" y="49.9">100n</text>
<text x="180.9" y="53.1">B</text>
<text x="187.7" y="50.3" transform="rotate(-90 187.7 50.3)">C</text>
<text x="190.3" y="51.7">Q2</text>
<text x="130.2" y="57.5">47n</text>
<text x="130.7" y="55">C4</text>
<text x="138" y="55.5">R28</text>
<text x="147.7" y="55.5">2m2</text>
<text x="152.1" y="57.9" transform="rotate(-90 152.1 57.9)">C</text>
<text x="154.7" y="59.3">Q1</text>
<text x="187.7" y="57.8" transform="rotate(-90 187.7 57.8)">E</text>
<text x="190.3" y="54.2">NPN</text>
<text x="214.7" y="56.7">VOLUME</text>
<text x="216" y="59.3">A100K</text>
<text x="41.2" y="63.9">R31</text>
<text x="51.3" y="63.1">GND</text>
<text x="64" y="63.1">GND</text>
<text x="84.3" y="63.1">GND</text>
<text x="95.8" y="63.1">GND</text>
<text x="115.9" y="63.1">A10k</text>
<text x="116.7" y="60.6">PRE</text>
<text x="145.3" y="60.7">B</text>
<text x="152.1" y="65.4" transform="rotate(-90 152.1 65.4)">E</text>
<text x="154.7" y="61.8">NPN</text>
<text x="190.5" y="61.8">R6</text>
<text x="190.5" y="64.4">1K</text>
<text x="40.6" y="66.4">100R</text>
<text x="46.9" y="71">C26</text>
<text x="61.2" y="71">C27</text>
<text x="121.2" y="70.7">GND</text>
<text x="154.9" y="69.4">R5</text>
<text x="154.9" y="72">680R</text>
<text x="185.9" y="72">GND</text>
<text x="222.8" y="66.9">GND</text>
<text x="45.8" y="73.3">100n</text>
<text x="61.2" y="73.3">47u</text>
<text x="80.6" y="76.6">R30</text>
<text x="56.4" y="80.9">GND</text>
<text x="80" y="79.1">100R</text>
<text x="86.3" y="83.7">C24</text>
<text x="100.6" y="83.7">C25</text>
<text x="150.4" y="79.6">GND</text>
<text x="34.3" y="89.3">100n</text>
<text x="34.9" y="86.7">C16</text>
<text x="49.5" y="88.5">1M</text>
<text x="49.5" y="86">R15</text>
<text x="85.2" y="86">100n</text>
<text x="100.6" y="86">47u</text>
<text x="115.6" y="88.5">R20</text>
<text x="61" y="94.8">J113</text>
<text x="61" y="92.3">Q4</text>
<text x="70.4" y="93.1">C17</text>
<text x="70.5" y="95.1">4u7</text>
<text x="78.1" y="93.1">R19</text>
<text x="78.2" y="95.6">2k2</text>
<text x="87.2" y="95.6">A100k</text>
<text x="87.7" y="93.1">TONE</text>
<text x="95.8" y="93.6">GND</text>
<text x="102.9" y="94.3">100n</text>
<text x="103.5" y="91.8">C18</text>
<text x="115.6" y="91">1M</text>
<text x="49.5" y="101.2">R16</text>
<text x="61" y="101.2">R17</text>
<text x="127" y="99.9">J113</text>
<text x="127" y="97.4">Q5</text>
<text x="136.5" y="98.1">C20</text>
<text x="136.5" y="100.2">47u</text>
<text x="143.5" y="100.7">100R</text>
<text x="144.1" y="98.1">R18</text>
<text x="170.9" y="99.2">Output</text>
<text x="175.3" y="96.9">J2</text>
<text x="178.3" y="99.2">jack</text>
<text x="49.5" y="103.7">1M</text>
<text x="61" y="103.7">10k</text>
<text x="90.8" y="107.5">C19</text>
<text x="115.6" y="106.3">R21</text>
<text x="127" y="106.3">R22</text>
<text x="151" y="106.3">C9</text>
<text x="165.1" y="106.3">R23</text>
<text x="45" y="113.9">GND</text>
<text x="56.4" y="113.9">GND</text>
<text x="91" y="109.8">3n3</text>
<text x="115.6" y="108.8">1M</text>
<text x="127" y="108.8">10k</text>
<text x="165.1" y="108.8">10k</text>
<text x="249.5" y="111.4">SOLID/LIFTED</text>
<text x="260.9" y="108.8">SW1</text>
<text x="263.5" y="111.4">CHASSIS</text>
<text x="272.6" y="111.4">GND</text>
<text x="95.8" y="119">GND</text>
<text x="111" y="119">GND</text>
<text x="122.4" y="119">GND</text>
<text x="155.4" y="119">GND GND</text>
<text x="206.3" y="119">R1</text>
<text x="206.4" y="116.4">10</text>
<text x="218.7" y="116.4">C1</text>
<text x="218.7" y="119">100n</text>
<text x="228.6" y="116.4">D2</text>
<text x="228.6" y="119">1N4007</text>
<text x="241.3" y="119">D3</text>
<text x="241.3" y="116.4">1N4007</text>
<text x="78.7" y="129.9">R8</text>
<text x="135.2" y="129.9">R11</text>
<text x="208.8" y="127.9">GND</text>
<text x="40.6" y="137.7">D1</text>
<text x="55.9" y="137">C10</text>
<text x="68.6" y="137.1">C15</text>
<text x="77.5" y="132.4">100R</text>
<text x="91.4" y="137">C14</text>
<text x="104.1" y="137.1">C11</text>
<text x="121.9" y="137.1">C12</text>
<text x="135.3" y="132.4">10k</text>
<text x="167.6" y="136.8">J113</text>
<text x="167.6" y="134.2">Q3</text>
<text x="40.6" y="140.2">1N5819</text>
<text x="55.9" y="139.3">100n</text>
<text x="68.6" y="139.7">47u</text>
<text x="91.4" y="139.3">100n</text>
<text x="104.1" y="139.7">47u</text>
<text x="121.9" y="139.7">47u</text>
<text x="153.7" y="140.6">VOLTS</text>
<text x="153.7" y="143.1">A1M</text>
<text x="175.2" y="141.3">220R</text>
<text x="175.9" y="138.8">R14</text>
<text x="24.8" y="145.6">18V</text>
<text x="25.5" y="148.2">J3</text>
<text x="116.1" y="149.5">GND</text>
<text x="194.3" y="149.8">C13</text>
<text x="153.7" y="150.7">R12</text>
<text x="153.7" y="153.3">2k</text>
<text x="167.6" y="153.3">10k</text>
<text x="167.6" y="150.7">R13</text>
<text x="194.3" y="152.4">47u</text>
<text x="149.1" y="163.4">GND</text>
<text x="163.1" y="163.4">GND</text>
<text x="188.5" y="163.4">GND</text>
</g>
<g font-size="1.8" fill="#a90000">
<text x="184.1" y="29">2</text>
<text x="187.7" y="26.7" transform="rotate(-90 187.7 26.7)">1</text>
<text x="152.1" y="34.4" transform="rotate(-90 152.1 34.4)">1</text>
<text x="187.7" y="33.1" transform="rotate(-90 187.7 33.1)">3</text>
<text x="41.9" y="39.1">TN</text>
<text x="42.6" y="41.7">T</text>
<text x="90.7" y="41.7">3</text>
<text x="97.5" y="38.8" transform="rotate(-90 97.5 38.8)">1</text>
<text x="148.5" y="36.6">2</text>
<text x="152.1" y="40.7" transform="rotate(-90 152.1 40.7)">3</text>
<text x="41.8" y="44.2">SN</text>
<text x="42.5" y="46.7">S</text>
<text x="97.5" y="46.4" transform="rotate(-90 97.5 46.4)">2</text>
<text x="122.9" y="58.5" transform="rotate(-90 122.9 58.5)">3</text>
<text x="224.5" y="54.7" transform="rotate(-90 224.5 54.7)">3</text>
<text x="227.3" y="56.9">2</text>
<text x="125.7" y="60.7">2</text>
<text x="58.2" y="89.6" transform="rotate(-90 58.2 89.6)">1</text>
<text x="51.4" y="92.5">3</text>
<text x="124.2" y="94.7" transform="rotate(-90 124.2 94.7)">1</text>
<text x="58.2" y="97.2" transform="rotate(-90 58.2 97.2)">2</text>
<text x="86.3" y="97.5">1</text>
<text x="89.9" y="101.7" transform="rotate(-90 89.9 101.7)">2</text>
<text x="92.6" y="97.5">3</text>
<text x="117.4" y="97.5">3</text>
<text x="124.2" y="102.3" transform="rotate(-90 124.2 102.3)">2</text>
<text x="172" y="105.2">S</text>
<text x="172.1" y="102.6">T</text>
<text x="258.4" y="119.1">3</text>
<text x="258.4" y="114">1</text>
<text x="266" y="116.6">2</text>
<text x="164.8" y="131.5" transform="rotate(-90 164.8 131.5)">1</text>
<text x="32.3" y="135.6">2</text>
<text x="158" y="134.4">3</text>
<text x="32.3" y="140.7">1</text>
<text x="147.2" y="140.7">2</text>
<text x="150.9" y="138.5" transform="rotate(-90 150.9 138.5)">1</text>
<text x="164.8" y="139.1" transform="rotate(-90 164.8 139.1)">2</text>
<text x="150.9" y="144.9" transform="rotate(-90 150.9 144.9)">3</text>
</g>
<g font-size="1.8" fill="#840084">
<text x="58.3" y="32.4">film</text>
<text x="72.7" y="32.4">electrolytic</text>
<text x="105.1" y="40.2">electrolytic</text>
<text x="176.7" y="38.7">ceramic</text>
<text x="198.7" y="37.4">film</text>
<text x="76.8" y="47.1">film</text>
<text x="141.2" y="46.6">ceramic</text>
<text x="161.9" y="45.1">film</text>
<text x="130.1" y="52.7">film</text>
<text x="69.9" y="55.2">ceramic</text>
<text x="190.3" y="56.7">hFE</text>
<text x="194.8" y="56.7">&lt;=60</text>
<text x="154.7" y="64.4">hFE</text>
<text x="159.3" y="64.4">&lt;=60</text>
<text x="46.8" y="75.5">film</text>
<text x="61.2" y="75.5">electrolytic</text>
<text x="86.2" y="88.2">film</text>
<text x="100.6" y="88.2">electrolytic</text>
<text x="67" y="90.8">electrolytic</text>
<text x="34.9" y="97.9">film</text>
<text x="133" y="96.1">electrolytic</text>
<text x="103.5" y="103">film</text>
<text x="90.8" y="112.1">film</text>
<text x="146" y="111.1">ceramic</text>
<text x="148.7" y="108.8">100p</text>
<text x="19.1" y="132.9">Center</text>
<text x="26.3" y="132.9">negative</text>
<text x="56" y="141.6">film</text>
<text x="68.5" y="141.8">electrolytic</text>
<text x="91.5" y="141.6">film</text>
<text x="104.1" y="141.8">electrolytic</text>
<text x="121.8" y="141.8">electrolytic</text>
<text x="194.2" y="154.5">electrolytic</text>
</g>
<g font-size="1.8" fill="#0000c2">
<text x="194.1" y="78.2">Q1</text>
<text x="196.8" y="82.3">Sovient</text>
<text x="197.8" y="78.2">and</text>
<text x="202.4" y="78.2">Q2</text>
<text x="204.9" y="82.3">Germanium</text>
<text x="206.1" y="78.2">can</text>
<text x="210.7" y="78.2">be:</text>
<text x="216.6" y="82.3">MP37</text>
<text x="222.9" y="82.3">NPNs</text>
<text x="238.8" y="82.3">Germanium</text>
<text x="250.6" y="82.3">variant)</text>
<text x="196.8" y="84.3">Korean</text>
<text x="196.8" y="86.4">2n2219a</text>
<text x="204.6" y="84.3">Motorola</text>
<text x="206.3" y="86.4">NPNs</text>
<text x="212.4" y="86.4">(Silicon</text>
<text x="214" y="84.3">2n2369a</text>
<text x="220.9" y="86.4">variant)</text>
<text x="223.5" y="84.3">NPNs</text>
<text x="229.6" y="84.3">(Silicon</text>
<text x="238.1" y="84.3">variant)</text>
<text x="194.1" y="90.5">Note</text>
<text x="194.1" y="92.5">feedback</text>
<text x="199.5" y="90.5">that</text>
<text x="203.7" y="92.5">resistors</text>
<text x="204.4" y="90.5">for</text>
<text x="208.3" y="90.5">Germanium</text>
<text x="213.1" y="92.5">(R28</text>
<text x="218.8" y="92.5">and</text>
<text x="220" y="90.5">transistors</text>
<text x="223.4" y="92.5">R29)</text>
<text x="229.1" y="92.5">are</text>
<text x="231.4" y="90.5">collector</text>
<text x="233.3" y="92.5">not</text>
<text x="237.5" y="92.5">needed.</text>
<text x="194.1" y="96.6">Also</text>
<text x="194.1" y="98.6">other</text>
<text x="194.1" y="100.7">as</text>
<text x="197.4" y="100.7">most</text>
<text x="199.2" y="96.6">note</text>
<text x="200.1" y="98.6">than</text>
<text x="203.2" y="100.7">of</text>
<text x="204.4" y="96.6">that</text>
<text x="205.5" y="98.6">MP37</text>
<text x="206.2" y="100.7">the</text>
<text x="209.4" y="96.6">if</text>
<text x="210.4" y="100.7">Germanium</text>
<text x="211.8" y="98.6">make</text>
<text x="211.9" y="96.6">you</text>
<text x="216.3" y="96.6">pick</text>
<text x="217.9" y="98.6">sure</text>
<text x="221.3" y="96.6">Germanium</text>
<text x="222.1" y="100.7">transistors</text>
<text x="223.1" y="98.6">they</text>
<text x="228.2" y="98.6">are</text>
<text x="232.4" y="98.6">NPNs</text>
<text x="233.1" y="96.6">transistors</text>
<text x="233.4" y="100.7">are.</text>
<text x="238.2" y="100.7">And</text>
<text x="238.6" y="98.6">and</text>
<text x="242.8" y="100.7">that</text>
<text x="243.2" y="98.6">non</text>
<text x="247.8" y="98.6">PNPs</text>
<text x="194.1" y="102.7">they</text>
<text x="199.2" y="102.7">can</text>
<text x="203.7" y="102.7">handle</text>
<text x="211.2" y="102.7">18V</text>
<text x="215.9" y="102.7">safely.</text>
<text x="14.7" y="168.5">Germanium</text>
<text x="14.7" y="170.5">collector</text>
<text x="14.7" y="172.6">resistor,</text>
<text x="23.7" y="172.6">silicon</text>
<text x="24.3" y="170.5">and</text>
<text x="26.5" y="168.5">transistors</text>
<text x="28.9" y="170.5">base</text>
<text x="31.2" y="172.6">ones</text>
<text x="34.5" y="170.5">so</text>
<text x="36.8" y="172.6">on</text>
<text x="37.8" y="168.5">have</text>
<text x="37.9" y="170.5">they</text>
<text x="40.2" y="172.6">the</text>
<text x="43" y="170.5">do</text>
<text x="43.3" y="168.5">internal</text>
<text x="44.4" y="172.6">other</text>
<text x="46.4" y="170.5">not</text>
<text x="50.4" y="172.6">hand</text>
<text x="50.6" y="170.5">require</text>
<text x="51.8" y="168.5">leakage</text>
<text x="56.2" y="172.6">do</text>
<text x="58.4" y="170.5">a</text>
<text x="59.7" y="172.6">require</text>
<text x="60.3" y="168.5">between</text>
<text x="60.8" y="170.5">feedback</text>
<text x="14.7" y="174.6">for</text>
<text x="14.7" y="178.7">Technically</text>
<text x="18.6" y="174.6">this</text>
<text x="23.2" y="174.6">gain</text>
<text x="26.5" y="178.7">you</text>
<text x="28.5" y="174.6">stage</text>
<text x="30.9" y="178.7">can</text>
<text x="34.8" y="174.6">topology.</text>
<text x="35.5" y="178.7">try</text>
<text x="39.1" y="178.7">whatever</text>
<text x="48.6" y="178.7">NPN</text>
<text x="53.7" y="178.7">transistors</text>
<text x="14.7" y="180.8">you</text>
<text x="14.7" y="182.8">unique</text>
<text x="14.7" y="184.9">Pick</text>
<text x="19.2" y="180.8">can</text>
<text x="19.9" y="184.9">one</text>
<text x="22.2" y="182.8">way</text>
<text x="23.7" y="180.8">find,</text>
<text x="24.5" y="184.9">that</text>
<text x="26.8" y="182.8">of</text>
<text x="29.1" y="180.8">though</text>
<text x="29.4" y="184.9">suits</text>
<text x="29.9" y="182.8">clipping.</text>
<text x="35.1" y="184.9">your</text>
<text x="36.8" y="180.8">they</text>
<text x="40.3" y="184.9">taste.</text>
<text x="41.9" y="180.8">all</text>
<text x="45.5" y="180.8">can</text>
<text x="50.1" y="180.8">have</text>
<text x="55.6" y="180.8">its</text>
<text x="59.1" y="180.8">own</text>
<text x="14.7" y="188.9">Featuring</text>
<text x="14.7" y="191">each</text>
<text x="20.4" y="191">transistor</text>
<text x="24.8" y="188.9">VOLTS knob</text>
<text x="30.7" y="191">bias</text>
<text x="35.8" y="191">(Q1B,</text>
<text x="37.2" y="188.9">(buffered</text>
<text x="42.2" y="191">Q2B,</text>
<text x="47.1" y="188.9">3-18</text>
<text x="47.8" y="191">clockwise</text>
<text x="53.5" y="188.9">volts</text>
<text x="59.2" y="188.9">range,</text>
<text x="60.8" y="191">more</text>
<text x="66.3" y="188.9">for</text>
<text x="66.7" y="191">fuzz),</text>
<text x="70.1" y="188.9">the</text>
<text x="74.3" y="188.9">gain</text>
<text x="79.5" y="188.9">stages),</text>
<text x="14.7" y="193">PRE-volume</text>
<text x="14.7" y="195.1">post-VOLUME,</text>
<text x="27.9" y="193">attenuation</text>
<text x="29.5" y="195.1">and</text>
<text x="34.1" y="195.1">TONE knob</text>
<text x="39.8" y="193">(how</text>
<text x="45.5" y="193">much</text>
<text x="45.7" y="195.1">(LP</text>
<text x="50" y="195.1">filter,</text>
<text x="51.7" y="193">goes</text>
<text x="56.4" y="195.1">around</text>
<text x="57.3" y="193">into</text>
<text x="62.1" y="193">the</text>
<text x="64.1" y="195.1">500Hz-20kHz).</text>
<text x="66.2" y="193">gain</text>
<text x="71.5" y="193">stages),</text>
</g>
<g font-size="1.8" fill="#0f0f0f">
<text x="252.3" y="119">Lifted</text>
<text x="252.8" y="115.7">Solid</text>
<text x="193" y="135.5">3V-18V</text>
</g>
</svg>
